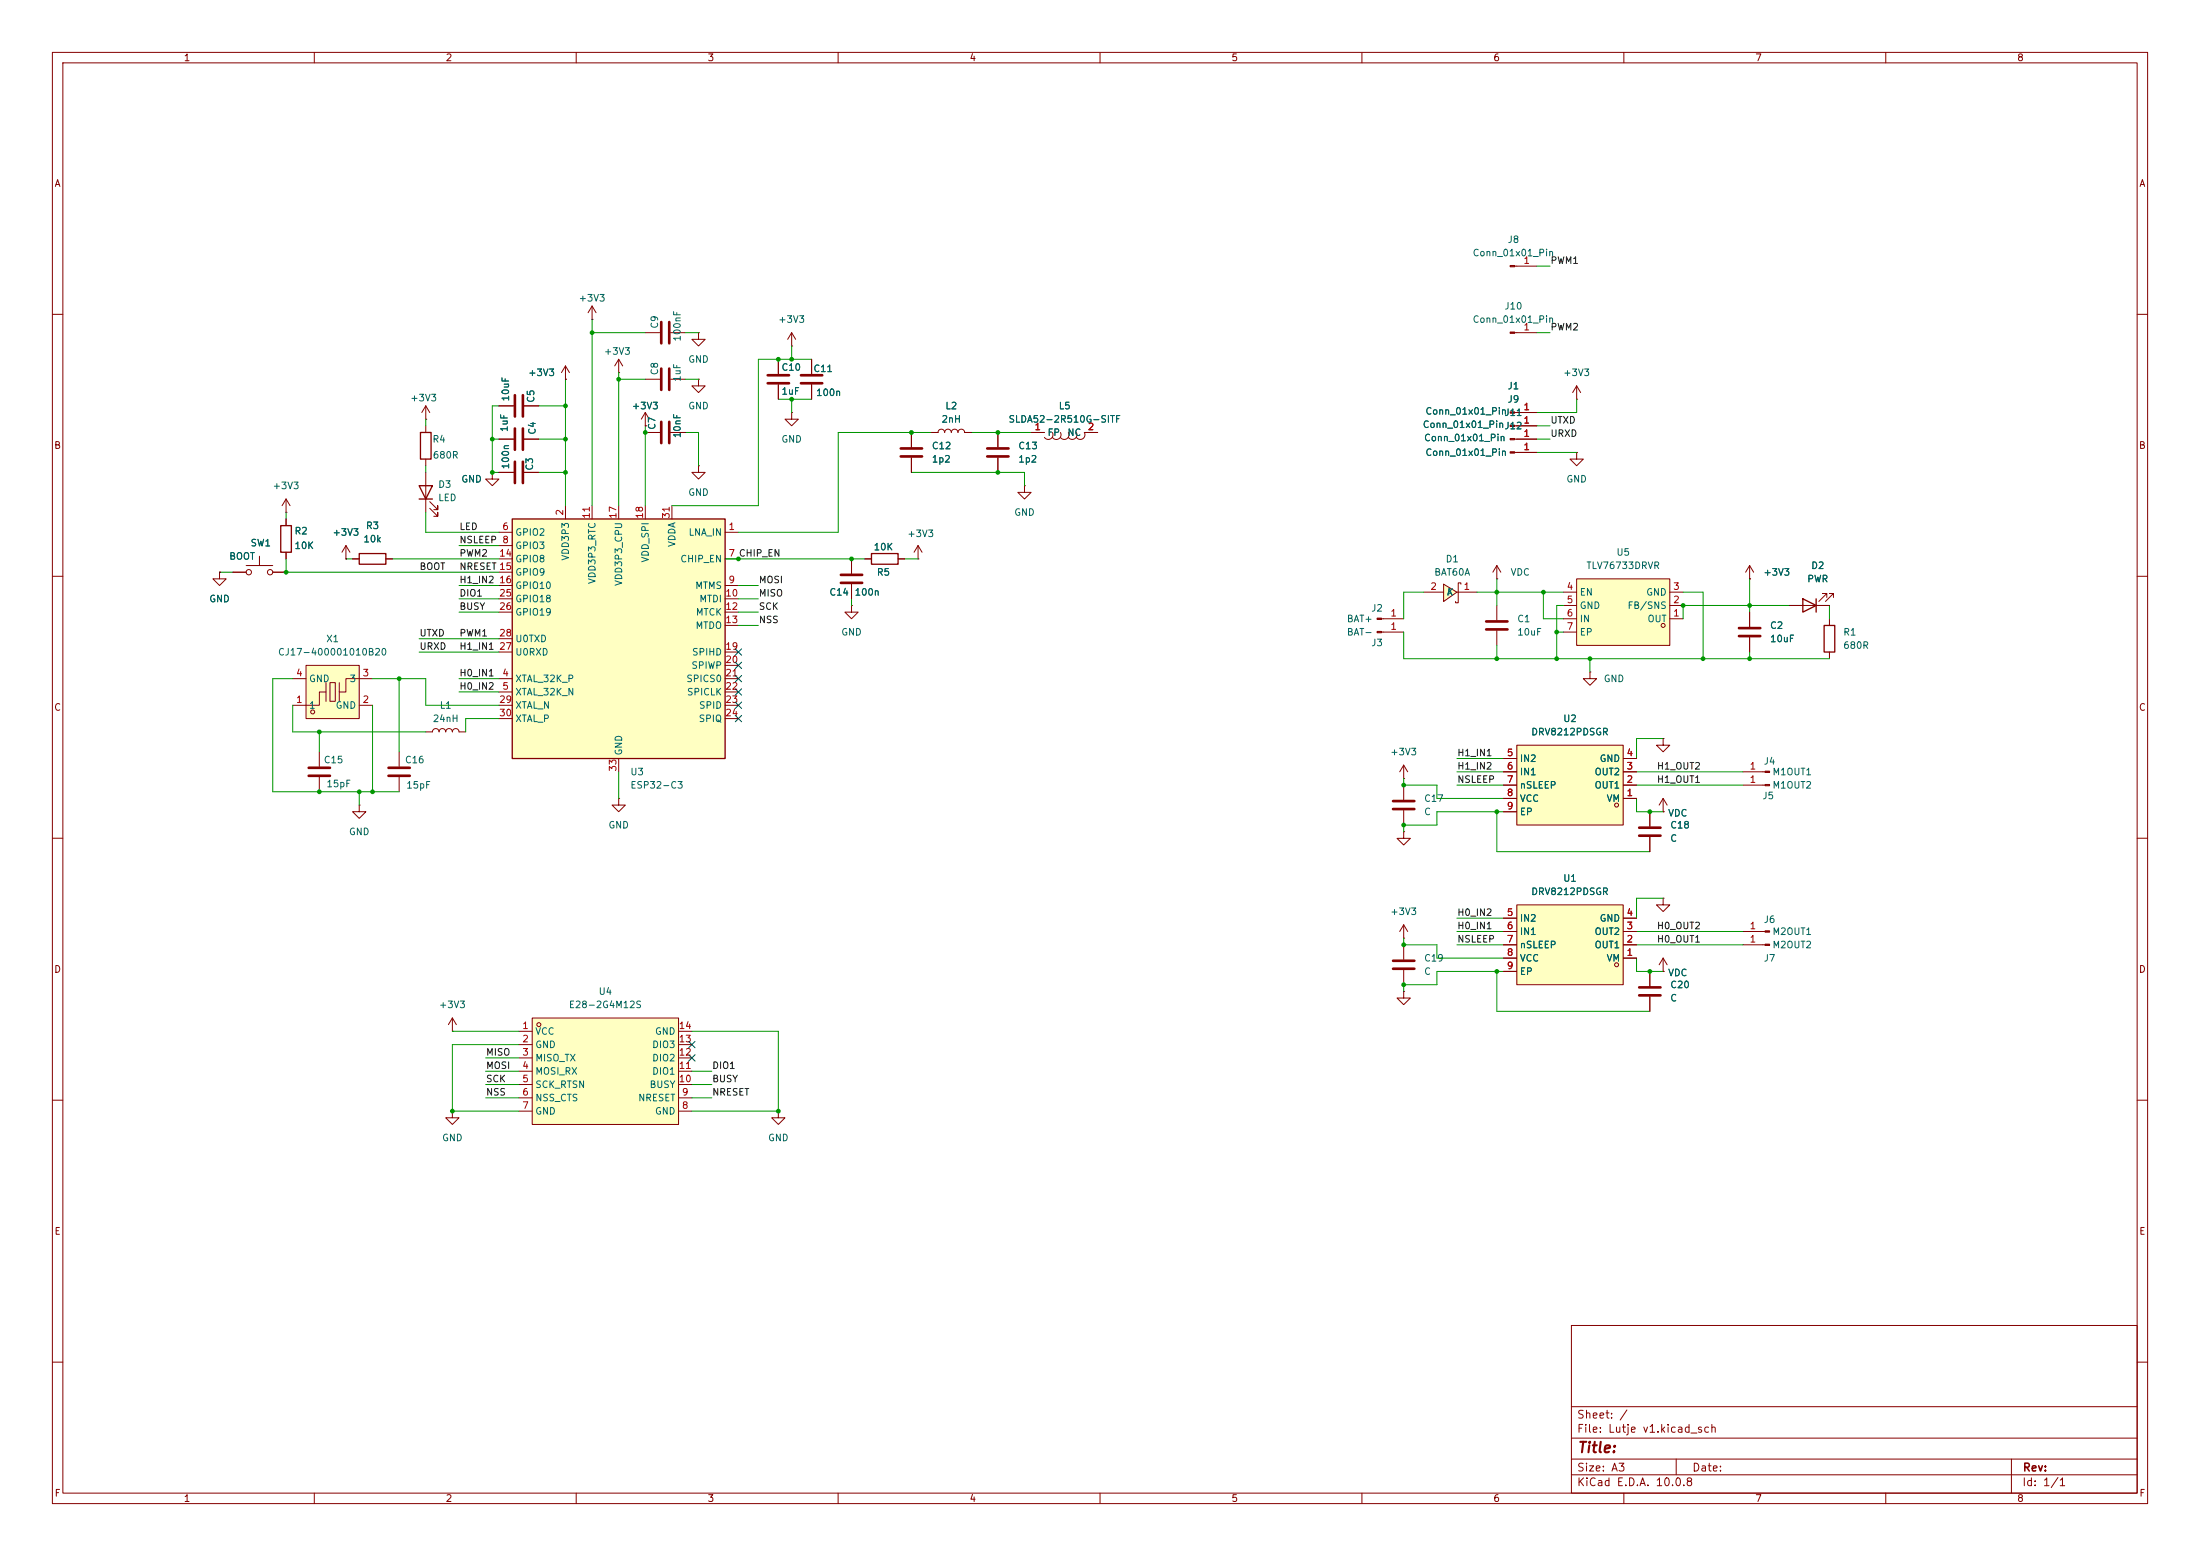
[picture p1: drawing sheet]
<svg xmlns="http://www.w3.org/2000/svg" width="420mm" height="297mm" viewBox="0 0 420 297" stroke-linecap="round" stroke-linejoin="round" font-family="sans-serif">
<g fill="none" stroke="#840000" stroke-width=".19">
<path d="M10 10h400v277h-400zM12 12h396v273h-396zM60 10v2M110 10v2M160 10v2M210 10v2M260 10v2M310 10v2M360 10v2M113 58.4l-.7 1.3M113 58.4l.8 1.3M113 58.4v2.6"/>
<path d="M10 60h2M113 61h.1M118.1 71.1h.1M118.1 68.6l-.8 1.3M118.1 68.6l.8 1.3M118.1 68.6v2.5M123.2 63.5h2.8M123.2 78.7l-.8 1.3M123.2 78.7l.8 1.3M123.2 78.7v2.6M128 63.5h2.8M148.6 68.6v2.8"/>
<path d="M148.6 73.4v2.8M151.1 78.7v1.3h1.3l-1.3 1.3-1.2-1.3h1.2M151.1 78.7h.1M154.9 68.6v2.8M154.9 73.4v2.8M408 60h2M54.6 97.8h.1M54.6 95.3l-.8 1.2M54.6 95.3l.8 1.2M54.6 95.3v2.5M123.2 81.3h.1M174 82.6v2.7"/>
<path d="M174 87.4v2.8M177.8 82.6h1.3a.64 .64 0 0 1 .6-.7 .64 .64 0 0 1 .6 .7 .64 .64 0 0 1 .7-.7 .64 .64 0 0 1 .6 .7 .64 .64 0 0 1 .6-.7 .64 .64 0 0 1 .7 .7 .64 .64 0 0 1 .6-.7 .64 .64 0 0 1 .6 .7h1.3M190.5 82.6v2.7M190.5 87.4v2.8M195.6 92.7v1.3h-1.3l1.3 1.3 1.2-1.3h-1.2M195.6 92.7h.1M196.8 82.6h2.6M200.9 82.6a.89 .89 0 0 1-.3 1.1 .89 .89 0 0 1-1.2-.2M202.4 82.5a.9 .9 0 0 1-.3 1.3 .9 .9 0 0 1-1.2-.3M204 82.6a.89 .89 0 0 1-.4 1.1 .89 .89 0 0 1-1.2-.2M205.5 82.6a.89 .89 0 0 1-.3 1.1 .89 .89 0 0 1-1.2-.2M209.5 82.6h-2.5a.89 .89 0 0 1-.3 1.1 .89 .89 0 0 1-1.2-.2"/>
<path d="M10 110h2M162.6 115.6v1.2h-1.3l1.3 1.3 1.2-1.3h-1.2M162.6 115.6h.1M162.6 106.7v2.8M162.6 111.5v2.8M165.1 106.7h1.3M171.4 106.7h1.3M175.3 106.7h.1M175.3 104.1l.7 1.3M175.3 104.1l-.8 1.3M175.3 104.1v2.6M408 110h2"/>
<path d="M10 160h2M118.1 152.4v1.3h1.3l-1.3 1.2-1.3-1.2h1.3M118.1 152.4h.1M268 158.8v1.2h1.2l-1.2 1.3-1.3-1.3h1.3M268 158.8h.1M408 160h2M268 179.1h.1M268 176.5l-.8 1.3M268 176.5l.7 1.3M268 176.5v2.6M86.4 196.9h.1M86.4 194.3l-.8 1.3"/>
<path d="M86.4 194.3l.7 1.3M86.4 194.3v2.6M10 210h2M86.4 212.1v1.3h1.2l-1.2 1.2-1.3-1.2h1.3M86.4 212.1h.1M148.6 212.1v1.3h1.3l-1.3 1.2-1.3-1.2h1.3M148.6 212.1h.1M408 210h2M300 253h108v32h-108zM10 260h2M300 278.5h108M300 274.5h108"/>
<path d="M300 268.5h108M320 278.5v3M384 278.5v6.5M408 260h2M60 285v2M110 285v2M160 285v2M210 285v2M260 285v2M300 281.5h108M310 285v2M360 285v2"/>
</g>
<path d="M126.2 61.5v4M127.8 61.5v4M146.6 71.6h4M146.6 73.2h4M152.9 71.6h4.1M152.9 73.2h4.1M172 85.6h4M172 87.1h4M188.5 85.6h4M188.5 87.1h4M160.5 109.7h4.1M160.5 111.3h4.1" fill="none" stroke="#840000" stroke-width=".51"/>
<path d="M166.4 105.7h5v2h-5z" fill="none" stroke="#840000" stroke-width=".25"/>
<g fill="#ffffc2">
<path d="M58.4 127h10.2v10.2h-10.2z"/>
<path d="M63 130.3h1v3.6h-1z"/>
</g>
<g fill="none" stroke="#840000" stroke-width=".19">
<path d="M123.2 72.4h2.8M128 72.4h2.8M133.3 72.4v1.3h1.3l-1.3 1.2-1.2-1.2h1.2M133.3 72.4h.1M151.1 66h.1M151.1 63.5l-.7 1.3M151.1 63.5l.8 1.3M151.1 63.5v2.5M54.6 99.1v1.2M123.2 82.6h2.8M128 82.6h2.8M133.3 88.9v1.3h1.3l-1.3 1.2-1.2-1.2h1.2"/>
<path d="M133.3 88.9h.1M289.2 81.3h4.2M41.9 109.2v1.3h1.3l-1.3 1.3-1.3-1.3h1.3M41.9 109.2h.1M44.4 109.2h2.6M47 108h5.1M49.5 106.2v1.8M52.1 109.2h2.5M54.6 105.4v1.3M66 106.7h.1M66 104.1l-.7 1.3M66 104.1l.8 1.3"/>
<path d="M66 104.1v2.6M67.3 106.7h1.3M73.7 106.7h1.2M55.9 129.5h2.5M58.4 127h10.2v10.2h-10.2zM62.2 132.1h-1.2v2.5h-5.1M62.2 130.3v3.6M63 130.3h1v3.6h-1zM64.8 130.3v3.6M68.6 134.6h2.5M71.1 129.5h-5.1v2.6h-1.2M315 154.9v2.8"/>
<path d="M315 159.8v2.8"/>
<circle cx="47.5" cy="109.2" r=".51"/>
<circle cx="51.6" cy="109.2" r=".51"/>
<circle cx="59.7" cy="135.9" r=".38"/>
</g>
<path d="M53.6 100.3h2v5.1h-2zM68.6 105.7h5.1v2h-5.1z" fill="none" stroke="#840000" stroke-width=".25"/>
<path d="M126.2 70.4v4M127.8 70.4v4M126.2 80.5v4.1M127.8 80.5v4.1M312.9 158h4.1M312.9 159.5h4.1" fill="none" stroke="#840000" stroke-width=".51"/>
<path d="M288.3 81.2h.9v.2h-.9z" fill="#840000" stroke="#840000" stroke-width=".19"/>
<path d="M289.6 172.7h20.3v15.3h-20.3z" fill="#ffffc2"/>
<g fill="none" stroke="#840000" stroke-width=".19">
<path d="M289.2 50.8h4.2M289.2 63.5h4.2M289.2 78.7h4.2M301 76.2h.1M301 73.7l-.8 1.2M301 73.7l.8 1.2M301 73.7v2.5M289.2 83.8h4.2M289.2 86.4h4.2M301 86.4v1.2h1.3l-1.3 1.3-1.3-1.3h1.3M301 86.4h.1M285.7 110.5h.1"/>
<path d="M285.7 108v2.5M285.7 115.6v2.8M285.7 108l-.7 1.2M285.7 108l.8 1.2M285.7 120.4v2.8M268 148.6h.1M268 146.1l-.8 1.2M268 146.1l.7 1.2M268 146.1v2.5M287 177.8h2.6M287 175.3h2.6M289.6 172.7h20.3v15.3h-20.3z"/>
<path d="M309.9 177.8h2.5M309.9 175.3h2.5M332.7 177.8h4.3M268 189.2v1.3h1.2l-1.2 1.3-1.3-1.3h1.3M268 189.2h.1M287 182.9h2.6M287 180.3h2.6M287 185.4h2.6M309.9 182.9h2.5M309.9 180.3h2.5M332.7 180.3h4.3"/>
<circle cx="308.6" cy="184.2" r=".38"/>
</g>
<g fill="#840000" stroke="#840000" stroke-width=".19">
<path d="M337 180.2h.8v.3h-.8z"/>
<path d="M337 177.7h.8v.2h-.8z"/>
<path d="M288.3 63.4h.9v.2h-.9z"/>
<path d="M288.3 50.7h.9v.2h-.9z"/>
<path d="M288.3 78.6h.9v.3h-.9z"/>
<path d="M288.3 83.7h.9v.2h-.9z"/>
<path d="M288.3 86.2h.9v.3h-.9z"/>
</g>
<path d="M283.7 118.6h4.1M283.7 120.1h4.1" fill="none" stroke="#840000" stroke-width=".51"/>
<path d="M275.6 111.5l2.5 1.5-2.5 1.8z" fill="#ffffc2"/>
<g fill="none" stroke="#840000" stroke-width=".19">
<path d="M263.8 118.1h4.2M271.8 113h3.8M275.6 111.5l2.5 1.5-2.5 1.8zM278.1 113h3.8M278.9 111.5v-.3h-.5v3.9h-.5v-.3M341.6 115.6h7.6M348.7 114v-.7h-.7h.7l-1.5 1.5M350 114v-.7h-.8h.8l-1.5 1.5M263.8 120.7h4.2M268 149.9v2.8M268 154.7v2.8M317.5 154.9h.1"/>
<path d="M317.5 152.4l-.8 1.3M317.5 152.4l.8 1.3M317.5 152.4v2.5M317.5 171.5v1.2h1.3l-1.3 1.3-1.3-1.3h1.3M317.5 171.5h.1"/>
</g>
<g fill="#840000" stroke="#840000" stroke-width=".19">
<path d="M262.9 118h.9v.2h-.9z"/>
<path d="M262.9 120.5h.9v.3h-.9z"/>
</g>
<path d="M344.2 114.3l2.5 1.3-2.5 1.2zM346.7 114.3v2.5" fill="none" stroke="#840000" stroke-width=".25"/>
<path d="M265.9 152.9h4.1M265.9 154.4h4.1" fill="none" stroke="#840000" stroke-width=".51"/>
<path d="M289.6 142.2h20.3v15.3h-20.3z" fill="#ffffc2"/>
<g fill="none" stroke="#840000" stroke-width=".19">
<path d="M303.5 128.3v1.2h1.3l-1.3 1.3-1.2-1.3h1.2M303.5 128.3h.1M287 152.4h2.6M287 149.9h2.6M287 147.3h2.6M287 144.8h2.6M287 154.9h2.6M289.6 142.2h20.3v15.3h-20.3zM309.9 152.4h2.5M309.9 149.9h2.5M309.9 147.3h2.5M309.9 144.8h2.5"/>
<circle cx="308.6" cy="153.7" r=".38"/>
</g>
<path d="M301 110.5h17.8v12.7h-17.8z" fill="#ffffc2"/>
<g fill="none" stroke="#840000" stroke-width=".19">
<path d="M81.3 77.5l-.8 1.2M81.3 77.5l.7 1.2M81.3 77.5v2.5M107.9 72.4h.1M107.9 69.9l.8 1.2M107.9 69.9l-.7 1.2M107.9 69.9v2.5M133.3 63.5v1.3h1.3l-1.3 1.2-1.2-1.2h1.2M133.3 63.5h.1M81.3 80h.1M81.3 81.3v1.3M81.3 87.6v1.3"/>
<path d="M81.3 90.2v7.6M82 97l1.6 1.6v-.8v.8h-.8M82 95.8l1.6 1.5v-.8v.8h-.8M94 90.2v1.2h-1.3l1.3 1.3 1.2-1.3h-1.2M94 90.2h.1M298.4 118.1h2.6M298.4 115.6h2.6M298.4 113h2.6M301 110.5h17.8v12.7h-17.8zM318.8 118.1h2.5M318.8 115.6h2.5M318.8 113h2.5"/>
<path d="M334 110.5h.1M334 108l-.8 1.2M334 108l.8 1.2M334 108v2.5M334 116.8v2.8M349.2 118.1v1.3M298.4 120.7h2.6M334 121.7v2.8M349.2 124.5v1.2M317.5 141v1.2h1.3l-1.3 1.3-1.3-1.3h1.3M317.5 141h.1M332.7 149.9h4.3"/>
<path d="M332.7 147.3h4.3M268 180.3v2.8M268 185.2v2.8M315 185.4v2.8M315 190.2v2.8M317.5 185.4h.1M317.5 182.9l-.8 1.3M317.5 182.9l.8 1.3M317.5 182.9v2.5"/>
<circle cx="317.5" cy="119.4" r=".38"/>
</g>
<path d="M80 92.7h2.5l-1.2 2.6zM80 95.3h2.5M80.3 82.6h2v5h-2zM348.2 119.4h2.1v5.1h-2.1z" fill="none" stroke="#840000" stroke-width=".25"/>
<path d="M332 119.9h4M332 121.4h4M265.9 183.4h4.1M265.9 184.9h4.1M312.9 188.5h4.1M312.9 190h4.1" fill="none" stroke="#840000" stroke-width=".51"/>
<g fill="#840000" stroke="#840000" stroke-width=".19">
<path d="M337 149.7h.8v.3h-.8z"/>
<path d="M337 147.2h.8v.2h-.8z"/>
</g>
<path d="M97.8 99.1h40.6v45.7h-40.6z" fill="#ffffc2"/>
<path d="M97.8 99.1h40.6v45.7h-40.6z" fill="none" stroke="#840000" stroke-width=".25"/>
<g fill="none" stroke="#840000" stroke-width=".19">
<path d="M95.2 83.8h2.8M100.1 83.8h2.8M107.9 96.5v2.6M113 96.5v2.6M118.1 96.5v2.6M123.2 96.5v2.6M128.3 96.5v2.6M95.2 101.6h2.6M95.2 106.7h2.6M95.2 104.1h2.6M95.2 111.8h2.6M95.2 114.3h2.6"/>
<path d="M95.2 116.8h2.6M95.2 109.2h2.6M138.4 101.6h2.6M138.4 106.7h2.6M138.4 111.8h2.6M138.4 114.3h2.6M138.4 116.8h2.6M138.4 119.4h2.6M95.2 129.5h2.6M95.2 132.1h2.6M95.2 124.5h2.6M95.2 134.6h2.6"/>
<path d="M95.2 137.2h2.6M95.2 121.9h2.6M138.4 129.5h2.6M138.4 132.1h2.6M138.4 124.5h2.6M138.4 127h2.6M138.4 134.6h2.6M138.4 137.2h2.6M118.1 144.8v2.5"/>
</g>
<path d="M98.3 81.8v4.1M99.8 81.8v4.1" fill="none" stroke="#840000" stroke-width=".51"/>
<path d="M101.6 194.3h27.9v20.3h-27.9z" fill="#ffffc2"/>
<g fill="none" stroke="#840000" stroke-width=".19">
<path d="M95.2 77.5h2.8M100.1 77.5h2.8M107.9 72.4h.1M148.6 68.6v2.8M148.6 73.4v2.8M154.9 68.6v2.8M154.9 73.4v2.8M289.6 78.7h3.8M54.6 99.1v1.2M94 90.2h.1M95.2 90.2h2.8M95.2 83.8h2.8"/>
<path d="M100.1 90.2h2.8M100.1 83.8h2.8M123.2 81.3h.1M123.2 82.6h2.8M128 82.6h2.8M174 82.6v2.7M174 87.4v2.8M177.8 82.6h1.3M184.1 82.6h1.3M190.5 82.6v2.7M190.5 87.4v2.8M196.8 82.6h2.6"/>
<path d="M207 82.6h2.5M289.6 83.8h3.8M289.6 81.3h3.8M289.6 86.4h3.8M41.9 109.2h.1M44.4 109.2h2.6M52.1 109.2h2.5M54.6 105.4v1.3M66 106.7h.1M67.3 106.7h1.3M73.7 106.7h1.2M162.6 106.7v2.8"/>
<path d="M162.6 111.5v2.8M165.1 106.7h1.3M171.4 106.7h1.3M334 110.5h.1M334 116.8v2.8M341.6 115.6h2.6M346.7 115.6h2.5M81.3 139.7h1.2a.64 .64 0 0 1 .7-.6 .64 .64 0 0 1 .6 .6 .64 .64 0 0 1 .7-.6 .64 .64 0 0 1 .6 .6 .64 .64 0 0 1 .6-.6 .64 .64 0 0 1 .7 .6 .64 .64 0 0 1 .6-.6 .64 .64 0 0 1 .6 .6h1.3M334 121.7v2.8M61 143.5v2.8M61 148.3v2.8M68.6 153.7v1.2h1.2l-1.2 1.3-1.3-1.3h1.3"/>
<path d="M68.6 153.7h.1M76.2 143.5v2.8M76.2 148.3v2.8M287 152.4h2.6M287 149.9h2.6M287 147.3h2.6M287 144.8h2.6M287 154.9h2.6M309.9 152.4h2.5M309.9 149.9h2.5M309.9 147.3h2.5M309.9 144.8h2.5"/>
<path d="M315 154.9v2.8M315 159.8v2.8M317.5 154.9h.1M287 177.8h2.6M287 175.3h2.6M309.9 177.8h2.5M309.9 175.3h2.5M99.1 196.9h2.5M99.1 199.4h2.5M101.6 194.3h27.9v20.3h-27.9zM129.5 196.9h2.6M129.5 199.4h2.6"/>
<path d="M287 182.9h2.6M287 180.3h2.6M287 185.4h2.6M309.9 182.9h2.5M309.9 180.3h2.5M315 185.4v2.8M315 190.2v2.8M317.5 185.4h.1M99.1 201.9h2.5M99.1 204.5h2.5M99.1 207h2.5M99.1 209.6h2.5"/>
<path d="M99.1 212.1h2.5M129.5 201.9h2.6M129.5 204.5h2.6M129.5 207h2.6M129.5 209.6h2.6M129.5 212.1h2.6"/>
<circle cx="102.9" cy="195.6" r=".38"/>
</g>
<path d="M98.3 75.4v4.1M99.8 75.4v4.1M98.3 88.1v4.1M99.8 88.1v4.1M58.9 146.6h4.1M58.9 148.1h4.1M74.2 146.6h4M74.2 148.1h4" fill="none" stroke="#840000" stroke-width=".51"/>
<g fill="none" stroke="#009600" stroke-width=".19">
<path d="M293.4 50.8h2.5M95.2 77.5h-1.2v12.7h1.2M102.9 77.5h5M107.9 72.4v24.1M113 63.5h10.2M113 61v35.5M118.1 71.1v25.4M118.1 72.4h5.1M130.8 63.5h2.5M130.8 72.4h2.5M148.6 76.2h6.3M151.1 66v2.6"/>
<path d="M151.1 76.2v2.5M154.9 68.6h-10.1v27.9h-16.5M293.4 63.5h2.5M301 76.2v2.5h-7.6M54.6 97.8v1.3M81.3 80v1.3M81.3 88.9v1.3M81.3 97.8v3.8h13.9M94 83.8h1.2M102.9 90.2h5M102.9 83.8h5M123.2 81.3v15.2"/>
<path d="M130.8 82.6h2.5v6.3M174 90.2h21.6v2.5M177.8 82.6h-17.8v19h-19M185.4 82.6h11.4M293.4 86.4h7.6M293.4 81.3h2.5M293.4 83.8h2.5M41.9 109.2h2.5M54.6 106.7v2.5h40.6M66 106.7h1.3M74.9 106.7h20.3M87.6 114.3h7.6"/>
<path d="M87.6 104.1h7.6M87.6 111.8h7.6M87.6 116.8h7.6M138.4 106.7h26.7M141 114.3h3.8M141 111.8h3.8M141 119.4h3.8M141 116.8h3.8M162.6 114.3v1.3M172.7 106.7h2.6M271.8 113h-3.8v5.1M281.9 113h16.5"/>
<path d="M285.7 110.5v5.1M294.6 113v5.1h3.8M298.4 115.6h-1.2v10.1M321.3 113h3.8v12.7M334 110.5v6.3M341.6 115.6h-20.3v2.5M349.2 115.6v2.5M55.9 129.5h-3.8v21.6h24.1M55.9 134.6v5.1h25.4M61 139.7v3.8M71.1 129.5h10.2v5.1h13.9M71.1 134.6v16.5"/>
<path d="M76.2 129.5v14M80 121.9h15.2M80 124.5h15.2M87.6 129.5h7.6M87.6 132.1h7.6M95.2 137.2h-6.3v2.5M268 120.7v5h81.2M285.7 123.2v2.5M297.2 120.7h1.2M303.5 125.7v2.6M334 124.5v1.2M68.6 151.1v2.6"/>
<path d="M118.1 147.3v5.1M268 148.6v1.3h6.3v2.5h12.7M278.1 149.9h8.9M278.1 147.3h8.9M278.1 144.8h8.9M285.7 154.9v7.7h29.3M287 154.9h-12.7v2.6h-6.3v1.3M312.4 152.4v2.5h5.1M312.4 149.9h20.3M312.4 147.3h20.3M317.5 141h-5.1v3.8M268 179.1v1.2h6.3v2.6h12.7"/>
<path d="M278.1 177.8h8.9M278.1 175.3h8.9M312.4 177.8h20.3M317.5 171.5h-5.1v3.8M86.4 196.9h12.7M99.1 199.4h-12.7v12.7h12.7M132.1 196.9h16.5v15.2h-16.5M278.1 180.3h8.9M285.7 185.4v7.6h29.3M287 185.4h-12.7v2.6h-6.3v1.2M312.4 182.9v2.5h5.1M312.4 180.3h20.3"/>
<path d="M92.7 209.6h6.4M92.7 201.9h6.4M92.7 204.5h6.4M92.7 207h6.4M132.1 209.6h3.8M132.1 204.5h3.8M132.1 207h3.8"/>
</g>
<g fill="none" stroke="#000084" stroke-width=".19">
<path d="M140.4 128.9l1.2 1.2M140.4 126.4l1.2 1.2M140.4 131.5l1.2 1.2M140.4 123.9l1.2 1.2M140.4 136.6l1.2 1.2M140.4 134l1.2 1.2M141.6 128.9l-1.2 1.2M141.6 126.4l-1.2 1.2M141.6 131.5l-1.2 1.2M141.6 123.9l-1.2 1.2M141.6 136.6l-1.2 1.2M141.6 134l-1.2 1.2"/>
<path d="M131.5 198.8l1.2 1.2M132.7 198.8l-1.2 1.2M131.5 201.3l1.2 1.2M132.7 201.3l-1.2 1.2"/>
</g>
<g fill="#009600">
<circle cx="94" cy="90.2" r=".46"/>
<circle cx="107.9" cy="90.2" r=".46"/>
<circle cx="107.9" cy="83.8" r=".46"/>
<circle cx="94" cy="83.8" r=".46"/>
<circle cx="68.6" cy="151.1" r=".46"/>
<circle cx="71.1" cy="151.1" r=".46"/>
<circle cx="61" cy="151.1" r=".46"/>
<circle cx="76.2" cy="129.5" r=".46"/>
<circle cx="162.6" cy="106.7" r=".46"/>
<circle cx="141" cy="106.7" r=".46"/>
<circle cx="148.6" cy="212.1" r=".46"/>
<circle cx="86.4" cy="212.1" r=".46"/>
<circle cx="61" cy="139.7" r=".46"/>
<circle cx="54.6" cy="109.2" r=".46"/>
<circle cx="148.6" cy="68.6" r=".46"/>
<circle cx="118.1" cy="72.4" r=".46"/>
<circle cx="113" cy="63.5" r=".46"/>
<circle cx="107.9" cy="77.5" r=".46"/>
<circle cx="123.2" cy="82.6" r=".46"/>
<circle cx="151.1" cy="68.6" r=".46"/>
<circle cx="174" cy="82.6" r=".46"/>
<circle cx="151.1" cy="76.2" r=".46"/>
<circle cx="190.5" cy="90.2" r=".46"/>
<circle cx="190.5" cy="82.6" r=".46"/>
<circle cx="268" cy="157.5" r=".46"/>
<circle cx="268" cy="180.3" r=".46"/>
<circle cx="315" cy="154.9" r=".46"/>
<circle cx="268" cy="149.9" r=".46"/>
<circle cx="321.3" cy="115.6" r=".46"/>
<circle cx="297.2" cy="120.7" r=".46"/>
<circle cx="297.2" cy="125.7" r=".46"/>
<circle cx="303.5" cy="125.7" r=".46"/>
<circle cx="325.1" cy="125.7" r=".46"/>
<circle cx="334" cy="115.6" r=".46"/>
<circle cx="334" cy="125.7" r=".46"/>
<circle cx="268" cy="188" r=".46"/>
<circle cx="285.7" cy="185.4" r=".46"/>
<circle cx="315" cy="185.4" r=".46"/>
<circle cx="294.6" cy="113" r=".46"/>
<circle cx="285.7" cy="113" r=".46"/>
<circle cx="285.7" cy="154.9" r=".46"/>
<circle cx="285.7" cy="125.7" r=".46"/>
</g>
<text font-size="2" fill="#840000" x="301" y="277.8">Title:</text>
<g font-size="1.5" fill="#840000">
<text x="300.9" y="273.8">File: Lutje v1.kicad_sch</text>
<text x="300.9" y="271.1">Sheet: /</text>
<text x="300.9" y="281.2">Size: A3</text>
<text x="322.9" y="281.2">Date:</text>
<text x="386" y="281.2">Rev:</text>
<text x="300.9" y="284">KiCad E.D.A. 10.0.8</text>
<text x="385.9" y="284">Id: 1/1</text>
</g>
<g font-size="1.3" fill="#840000">
<text x="35" y="12">1</text>
<text x="85" y="12">2</text>
<text x="135" y="12">3</text>
<text x="185" y="12">4</text>
<text x="235" y="12">5</text>
<text x="285" y="12">6</text>
<text x="335" y="12">7</text>
<text x="385" y="12">8</text>
<text x="10.3" y="36">A</text>
<text x="408.3" y="36">A</text>
<text x="10.2" y="86">B</text>
<text x="408.2" y="86">B</text>
<text x="10.2" y="136">C</text>
<text x="408.2" y="136">C</text>
<text x="10.2" y="186">D</text>
<text x="408.2" y="186">D</text>
<text x="10.3" y="236">E</text>
<text x="408.3" y="236">E</text>
<text x="10.3" y="286">F</text>
<text x="35" y="287">1</text>
<text x="85" y="287">2</text>
<text x="135" y="287">3</text>
<text x="185" y="287">4</text>
<text x="235" y="287">5</text>
<text x="285" y="287">6</text>
<text x="335" y="287">7</text>
<text x="385" y="287">8</text>
<text x="408.3" y="286">F</text>
</g>
<g font-size="1.3" fill="#006464">
<text x="287.7" y="46.7">J8</text>
<text x="281" y="49.2">Conn_01x01_Pin</text>
<text x="110.4" y="57.9">+3V3</text>
<text x="287.1" y="59.4">J10</text>
<text x="125.9" y="62.8" transform="rotate(-90 125.9 62.8)">C9</text>
<text x="130.2" y="65.3" transform="rotate(-90 130.2 65.3)">100nF</text>
<text x="148.5" y="61.9">+3V3</text>
<text x="281" y="61.9">Conn_01x01_Pin</text>
<text x="115.2" y="68">+3V3</text>
<text x="125.9" y="71.7" transform="rotate(-90 125.9 71.7)">C8</text>
<text x="131.3" y="69.5">GND</text>
<text x="149.1" y="71.1">C10</text>
<text x="155.2" y="71.3">C11</text>
<text x="78.2" y="76.9">+3V3</text>
<text x="97.5" y="76.7" transform="rotate(-90 97.5 76.7)">10uF</text>
<text x="100.7" y="72.1">+3V3</text>
<text x="102.3" y="77" transform="rotate(-90 102.3 77)">C5</text>
<text x="130.2" y="73" transform="rotate(-90 130.2 73)">1uF</text>
<text x="149.1" y="75.6">1uF</text>
<text x="155.7" y="75.9">100n</text>
<text x="287.7" y="77.2">J9</text>
<text x="287.7" y="74.6">J1</text>
<text x="298.3" y="72.1">+3V3</text>
<text x="97.2" y="82.6" transform="rotate(-90 97.2 82.6)">1uF</text>
<text x="102.6" y="83.1" transform="rotate(-90 102.6 83.1)">C4</text>
<text x="120.5" y="78.4">+3V3</text>
<text x="125.4" y="82.1" transform="rotate(-90 125.4 82.1)">C7</text>
<text x="130.2" y="83.7" transform="rotate(-90 130.2 83.7)">10nF</text>
<text x="131.3" y="78.4">GND</text>
<text x="179.6" y="81">2nH</text>
<text x="180.4" y="78.4">L2</text>
<text x="192.4" y="81">SLDA52-2R510G-SITF</text>
<text x="199.9" y="83.5">FP</text>
<text x="202" y="78.4">L5</text>
<text x="203.7" y="83.5">NC</text>
<text x="271.5" y="82">Conn_01x01_PinJ12</text>
<text x="272" y="79.4">Conn_01x01_Pin</text>
<text x="287.1" y="79.7">J11</text>
<text x="82.5" y="84.8">R4</text>
<text x="82.5" y="87.8">680R</text>
<text x="97.5" y="89.7" transform="rotate(-90 97.5 89.7)">100n</text>
<text x="102.1" y="89.9" transform="rotate(-90 102.1 89.9)">C3</text>
<text x="149.1" y="84.8">GND</text>
<text x="177.8" y="86.1">C12</text>
<text x="177.8" y="88.6">1p2</text>
<text x="194.3" y="86.1">C13</text>
<text x="194.3" y="88.6">1p2</text>
<text x="271.8" y="84.5">Conn_01x01_Pin</text>
<text x="272" y="87.3">Conn_01x01_Pin</text>
<text x="51.9" y="93.7">+3V3</text>
<text x="83.6" y="93.4">D3</text>
<text x="83.6" y="96">LED</text>
<text x="88" y="92.4">GND</text>
<text x="131.3" y="94.9">GND</text>
<text x="298.9" y="92.4">GND</text>
<text x="69.8" y="101.3">R3</text>
<text x="193.5" y="98.8">GND</text>
<text x="43.7" y="107.1">BOOT</text>
<text x="47.7" y="104.6">SW1</text>
<text x="56.1" y="102.3">R2</text>
<text x="56.1" y="105.1">10K</text>
<text x="63.4" y="102.6">+3V3</text>
<text x="69.3" y="103.8">10k</text>
<text x="98.3" y="102.6">GPIO2</text>
<text x="98.3" y="105.1">GPIO3</text>
<text x="98.3" y="107.6">GPIO8</text>
<text x="108.9" y="107.1" transform="rotate(-90 108.9 107.1)">VDD3P3</text>
<text x="124.2" y="107.5" transform="rotate(-90 124.2 107.5)">VDD_SPI</text>
<text x="129.2" y="104.5" transform="rotate(-90 129.2 104.5)">VDDA</text>
<text x="129.8" y="107.6">CHIP_EN</text>
<text x="131.3" y="102.6">LNA_IN</text>
<text x="166.7" y="105.4">10K</text>
<text x="173.1" y="102.8">+3V3</text>
<text x="275.9" y="107.6">D1</text>
<text x="308.5" y="106.4">U5</text>
<text x="98.3" y="110.2">GPIO9</text>
<text x="98.3" y="112.7">GPIO10</text>
<text x="114" y="111.6" transform="rotate(-90 114 111.6)">VDD3P3_RTC</text>
<text x="119.1" y="112" transform="rotate(-90 119.1 112)">VDD3P3_CPU</text>
<text x="132.6" y="112.7">MTMS</text>
<text x="158.2" y="114">C14</text>
<text x="163.1" y="114">100n</text>
<text x="167.3" y="110.2">R5</text>
<text x="273.7" y="110.2">BAT60A</text>
<text x="276.1" y="114">A</text>
<text x="276.1" y="114">K</text>
<text x="288.3" y="110.2">VDC</text>
<text x="301.5" y="114">EN</text>
<text x="302.7" y="108.9">TLV76733DRVR</text>
<text x="314.2" y="114">GND</text>
<text x="336.5" y="110.2">+3V3</text>
<text x="344.9" y="111.5">PWR</text>
<text x="345.7" y="108.9">D2</text>
<text x="39.8" y="115.3">GND</text>
<text x="98.3" y="115.3">GPIO18</text>
<text x="98.3" y="117.8">GPIO19</text>
<text x="132.7" y="117.8">MTCK</text>
<text x="133.4" y="115.3">MTDI</text>
<text x="257" y="119.1">BAT+</text>
<text x="261.7" y="117">J2</text>
<text x="289.5" y="119.1">C1</text>
<text x="301.5" y="116.5">GND</text>
<text x="301.5" y="119.1">IN</text>
<text x="310.6" y="116.5">FB/SNS</text>
<text x="314.4" y="119.1">OUT</text>
<text x="53" y="125.4">CJ17-400001010B20</text>
<text x="62.2" y="122.9">X1</text>
<text x="98.3" y="125.4">U0RXD</text>
<text x="98.3" y="122.9">U0TXD</text>
<text x="132" y="125.4">SPIHD</text>
<text x="132.7" y="120.3">MTDO</text>
<text x="160.5" y="121.6">GND</text>
<text x="257" y="121.6">BAT-</text>
<text x="261.7" y="123.6">J3</text>
<text x="289.5" y="121.6">10uF</text>
<text x="301.5" y="121.6">EP</text>
<text x="337.8" y="120.3">C2</text>
<text x="337.8" y="122.9">10uF</text>
<text x="351.8" y="121.6">R1</text>
<text x="351.8" y="124.2">680R</text>
<text x="58.9" y="130.5">GND</text>
<text x="66.6" y="130.5">3</text>
<text x="98.3" y="130.5">XTAL_32K_P</text>
<text x="130.9" y="130.5">SPICS0</text>
<text x="131.9" y="128">SPIWP</text>
<text x="306.1" y="130.5">GND</text>
<text x="58.9" y="135.6">1</text>
<text x="64" y="135.6">GND</text>
<text x="83.8" y="135.6">L1</text>
<text x="98.3" y="133">XTAL_32K_N</text>
<text x="98.3" y="135.6">XTAL_N</text>
<text x="131" y="133">SPICLK</text>
<text x="133.3" y="135.6">SPID</text>
<text x="82.5" y="138.1">24nH</text>
<text x="98.3" y="138.1">XTAL_P</text>
<text x="133.3" y="138.1">SPIQ</text>
<text x="292.2" y="140.7">DRV8212PDSGR</text>
<text x="298.3" y="138.1">U2</text>
<text x="61.7" y="146">C15</text>
<text x="77.2" y="146">C16</text>
<text x="119.1" y="144.3" transform="rotate(-90 119.1 144.3)">GND</text>
<text x="120.2" y="148.3">U3</text>
<text x="265.3" y="144.5">+3V3</text>
<text x="290" y="145.7">IN2</text>
<text x="290" y="148.3">IN1</text>
<text x="304.3" y="148.3">OUT2</text>
<text x="305.3" y="145.7">GND</text>
<text x="336.6" y="146.3">J4</text>
<text x="338.3" y="148.3">M1OUT1</text>
<text x="62.2" y="150.6">15pF</text>
<text x="77.5" y="150.8">15pF</text>
<text x="120.2" y="150.8">ESP32-C3</text>
<text x="271.8" y="153.4">C17</text>
<text x="271.8" y="155.9">C</text>
<text x="290" y="150.8">nSLEEP</text>
<text x="290" y="153.4">VCC</text>
<text x="290" y="155.9">EP</text>
<text x="304.3" y="150.8">OUT1</text>
<text x="306.6" y="153.4">VM</text>
<text x="336.4" y="152.9">J5</text>
<text x="338.3" y="150.8">M1OUT2</text>
<text x="66.5" y="159.7">GND</text>
<text x="116" y="158.4">GND</text>
<text x="318.4" y="156.2">VDC</text>
<text x="318.8" y="158.4">C18</text>
<text x="318.8" y="161">C</text>
<text x="292.2" y="171.1">DRV8212PDSGR</text>
<text x="298.3" y="168.6">U1</text>
<text x="265.3" y="175">+3V3</text>
<text x="290" y="176.2">IN2</text>
<text x="290" y="178.8">IN1</text>
<text x="304.3" y="178.8">OUT2</text>
<text x="305.3" y="176.2">GND</text>
<text x="336.6" y="176.5">J6</text>
<text x="338.3" y="178.8">M2OUT1</text>
<text x="271.8" y="183.8">C19</text>
<text x="290" y="181.3">nSLEEP</text>
<text x="290" y="183.8">VCC</text>
<text x="304.3" y="181.3">OUT1</text>
<text x="306.6" y="183.8">VM</text>
<text x="336.6" y="183.8">J7</text>
<text x="338.3" y="181.3">M2OUT2</text>
<text x="114.2" y="190.2">U4</text>
<text x="271.8" y="186.4">C</text>
<text x="290" y="186.4">EP</text>
<text x="318.4" y="186.6">VDC</text>
<text x="318.8" y="188.9">C20</text>
<text x="318.8" y="191.5">C</text>
<text x="83.7" y="192.7">+3V3</text>
<text x="102.1" y="197.8">VCC</text>
<text x="108.5" y="192.7">E28-2G4M12S</text>
<text x="124.9" y="197.8">GND</text>
<text x="102.1" y="200.4">GND</text>
<text x="102.1" y="202.9">MISO_TX</text>
<text x="124.4" y="202.9">DIO2</text>
<text x="124.4" y="200.4">DIO3</text>
<text x="102.1" y="205.4">MOSI_RX</text>
<text x="102.1" y="208">SCK_RTSN</text>
<text x="123.9" y="208">BUSY</text>
<text x="124.4" y="205.4">DIO1</text>
<text x="102.1" y="210.5">NSS_CTS</text>
<text x="102.1" y="213.1">GND</text>
<text x="121.7" y="210.5">NRESET</text>
<text x="124.9" y="213.1">GND</text>
<text x="84.3" y="218.1">GND</text>
<text x="146.5" y="218.1">GND</text>
</g>
<g font-size="1.3" fill="#a90000">
<text x="290.7" y="50.7">1</text>
<text x="290.7" y="63.4">1</text>
<text x="197.4" y="82.4">1</text>
<text x="207.5" y="82.4">2</text>
<text x="290.7" y="81.1">1</text>
<text x="290.7" y="78.6">1</text>
<text x="290.7" y="83.7">1</text>
<text x="290.7" y="86.2">1</text>
<text x="95.8" y="101.5">6</text>
<text x="107.8" y="98.5" transform="rotate(-90 107.8 98.5)">2</text>
<text x="112.9" y="99.1" transform="rotate(-90 112.9 99.1)">11</text>
<text x="118" y="99.1" transform="rotate(-90 118 99.1)">17</text>
<text x="123.1" y="99.1" transform="rotate(-90 123.1 99.1)">18</text>
<text x="128.1" y="99.1" transform="rotate(-90 128.1 99.1)">31</text>
<text x="139" y="101.5">1</text>
<text x="95.2" y="106.5">14</text>
<text x="139" y="106.5">7 CHIP_EN</text>
<text x="95.2" y="111.6">16</text>
<text x="139" y="111.6">9</text>
<text x="273" y="112.9">2</text>
<text x="279.3" y="112.9">1</text>
<text x="299" y="112.9">4</text>
<text x="319.3" y="112.9">3</text>
<text x="95.2" y="114.2">25</text>
<text x="95.2" y="116.7">26</text>
<text x="138.4" y="114.2">10</text>
<text x="138.4" y="116.7">12</text>
<text x="138.4" y="119.2">13</text>
<text x="265.3" y="118">1</text>
<text x="299" y="115.4">5</text>
<text x="299" y="118">6</text>
<text x="319.3" y="118">1</text>
<text x="319.3" y="115.4">2</text>
<text x="95.2" y="124.3">27</text>
<text x="95.2" y="121.8">28</text>
<text x="138.4" y="124.3">19</text>
<text x="265.3" y="120.5">1</text>
<text x="299" y="120.5">7</text>
<text x="56.4" y="129.4">4</text>
<text x="69.1" y="129.4">3</text>
<text x="95.8" y="129.4">4</text>
<text x="95.8" y="131.9">5</text>
<text x="138.4" y="126.9">20</text>
<text x="138.4" y="129.4">21</text>
<text x="138.4" y="131.9">22</text>
<text x="56.4" y="134.5">1</text>
<text x="69.1" y="134.5">2</text>
<text x="95.2" y="134.5">29</text>
<text x="95.2" y="137">30</text>
<text x="138.4" y="134.5">23</text>
<text x="138.4" y="137">24</text>
<text x="118" y="147.4" transform="rotate(-90 118 147.4)">33</text>
<text x="287.6" y="144.6">5</text>
<text x="287.6" y="147.2">6</text>
<text x="287.6" y="149.7">7</text>
<text x="310.4" y="149.7">2</text>
<text x="310.4" y="147.2">3</text>
<text x="310.4" y="144.6">4</text>
<text x="333.9" y="149.7">1</text>
<text x="333.9" y="147.2">1</text>
<text x="287.6" y="152.3">8</text>
<text x="287.6" y="154.8">9</text>
<text x="310.4" y="152.3">1</text>
<text x="287.6" y="175.1">5</text>
<text x="287.6" y="177.7">6</text>
<text x="310.4" y="177.7">3</text>
<text x="310.4" y="175.1">4</text>
<text x="333.9" y="177.7">1</text>
<text x="287.6" y="180.2">7</text>
<text x="287.6" y="182.7">8</text>
<text x="287.6" y="185.3">9</text>
<text x="310.4" y="182.7">1</text>
<text x="310.4" y="180.2">2</text>
<text x="333.9" y="180.2">1</text>
<text x="99.6" y="196.7">1</text>
<text x="129.5" y="196.7">14</text>
<text x="99.6" y="199.3">2</text>
<text x="99.6" y="201.8">3</text>
<text x="129.5" y="201.8">12</text>
<text x="129.5" y="199.3">13</text>
<text x="99.6" y="204.3">4</text>
<text x="99.6" y="206.9">5</text>
<text x="99.6" y="209.4">6</text>
<text x="129.5" y="206.9">10</text>
<text x="129.5" y="204.3">11</text>
<text x="130.1" y="209.4">9</text>
<text x="99.6" y="212">7</text>
<text x="130.1" y="212">8</text>
</g>
<g font-size="1.3" fill="#0f0f0f">
<text x="295.9" y="50.7">PWM1</text>
<text x="295.9" y="63.4">PWM2</text>
<text x="295.9" y="83.7">URXD</text>
<text x="295.9" y="81.2">UTXD</text>
<text x="87.6" y="101.5">LED</text>
<text x="87.6" y="106.6">PWM2</text>
<text x="87.6" y="104">NSLEEP 8</text>
<text x="80" y="109.1">BOOT</text>
<text x="87.6" y="111.6">H1_IN2</text>
<text x="87.6" y="109.1">NRESET 15</text>
<text x="144.8" y="111.6">MOSI</text>
<text x="87.6" y="114.2">DIO1</text>
<text x="87.6" y="116.7">BUSY</text>
<text x="144.8" y="114.2">MISO</text>
<text x="144.8" y="116.7">SCK</text>
<text x="144.8" y="119.3">NSS</text>
<text x="80" y="121.8">UTXD</text>
<text x="80" y="124.3">URXD</text>
<text x="87.6" y="124.3">H1_IN1</text>
<text x="87.6" y="121.8">PWM1</text>
<text x="87.6" y="129.4">H0_IN1</text>
<text x="87.6" y="132">H0_IN2</text>
<text x="278.1" y="144.7">H1_IN1</text>
<text x="278.1" y="149.7">NSLEEP</text>
<text x="278.1" y="147.2">H1_IN2</text>
<text x="316.2" y="147.2">H1_OUT2</text>
<text x="316.2" y="149.7">H1_OUT1</text>
<text x="278.1" y="177.7">H0_IN1</text>
<text x="278.1" y="175.1">H0_IN2</text>
<text x="316.2" y="177.7">H0_OUT2</text>
<text x="278.1" y="180.2">NSLEEP</text>
<text x="316.2" y="180.2">H0_OUT1</text>
<text x="92.7" y="201.8">MISO</text>
<text x="92.7" y="206.9">SCK</text>
<text x="92.7" y="204.3">MOSI</text>
<text x="92.7" y="209.4">NSS</text>
<text x="135.9" y="209.4">NRESET</text>
<text x="135.9" y="206.9">BUSY</text>
<text x="135.9" y="204.3">DIO1</text>
</g>
</svg>
